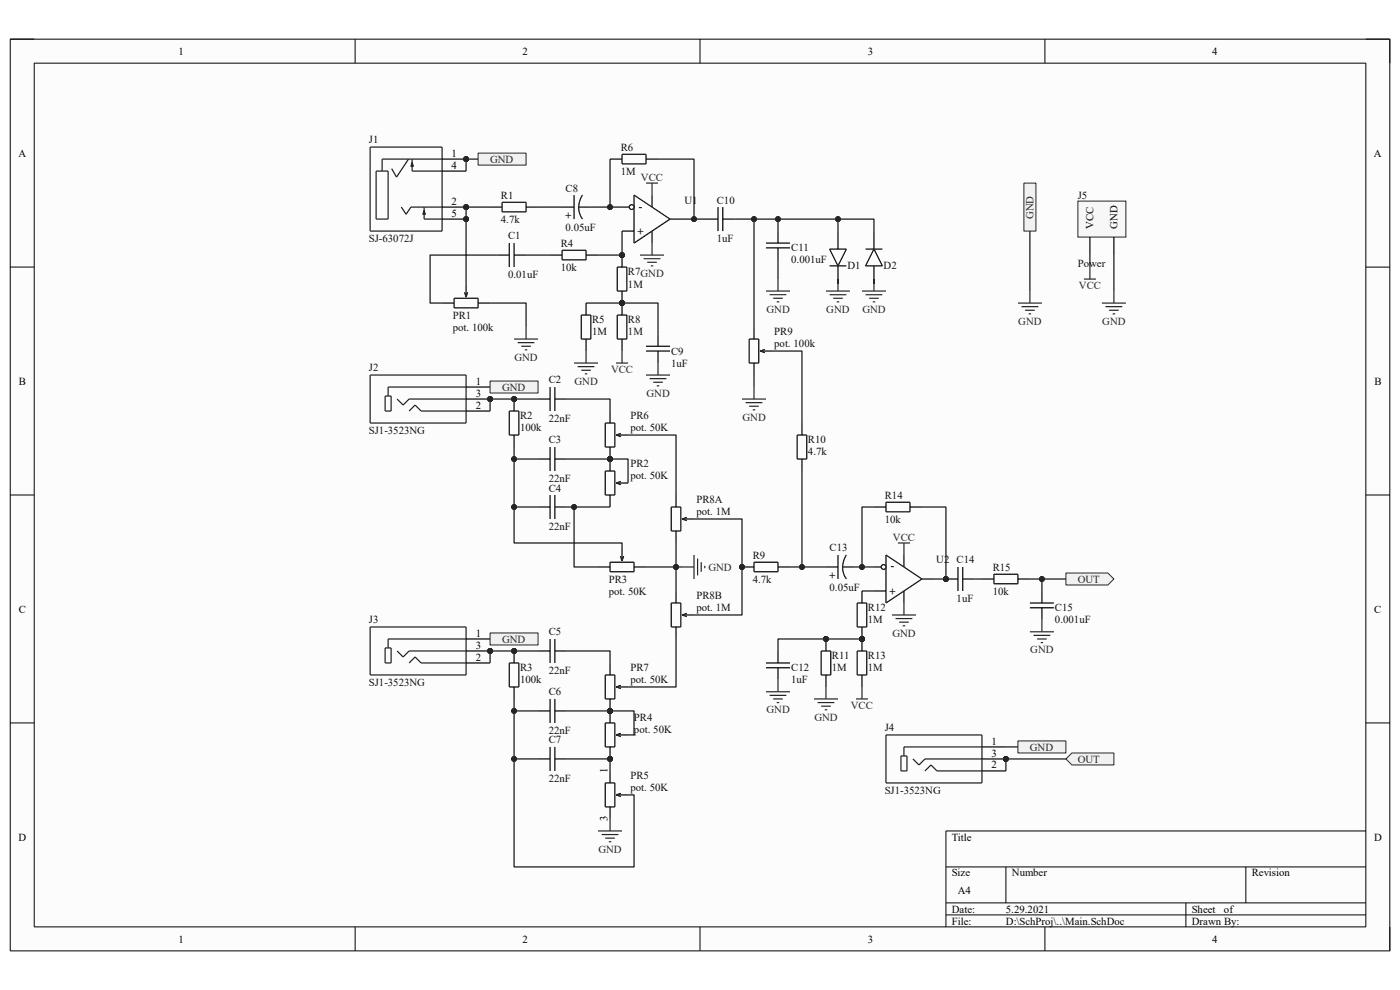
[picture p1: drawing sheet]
<svg xmlns="http://www.w3.org/2000/svg" width="297mm" height="210mm" viewBox="0 0 297 210" stroke-linecap="round" stroke-linejoin="round" font-family="sans-serif">
<path d="M2.2 8.3h292.7v193.4h-292.7z" fill-rule="evenodd" fill="#fcfcfc"/>
<path d="M2.2 8.3h292.7v193.4h-292.7z" fill="none" stroke="#000" stroke-width=".21"/>
<path d="M7.3 13.4h282.5v183.2h-282.5z" fill-rule="evenodd" fill="#fcfcfc"/>
<g fill="none" stroke="#000" stroke-width=".21">
<path d="M2.2 8.3h5.1M7.3 13.4h282.5v183.2h-282.5zM75.3 8.3v5.1M148.5 8.3v5.1M221.7 8.3v5.1M289.8 8.3h5.1v5.1M2.2 56.7h5.1M289.8 56.7h5.1M2.2 105h5.1M289.8 105h5.1M2.2 153.4h5.1M289.8 153.4h5.1"/>
<path d="M289.8 176.3h-89.1v20.3M75.3 196.6v5.1M148.5 196.6v5.1M200.7 183.9h89.1M200.7 191.5h89.1M200.7 194.1h89.1M213.4 183.9v7.6M221.7 196.6v5.1M251.6 191.5v5.1M264.3 183.9v7.6M294.9 196.6v5.1"/>
</g>
<circle cx="104" cy="84.7" r=".51" fill="#0e0e0e"/>
<circle cx="104" cy="84.7" r=".51" fill="none" stroke="#0e0e0e" stroke-width=".21"/>
<path d="M78.5 79.6h20.4v10.1h-20.4zM81.7 84h1.3v3.2h-1.3zM84.2 84.6l1.3 1.3 1.3-1.2h12.1M86.8 87.2l1.3-1.3 1.2 1.3h9.6M98.9 82.1h-16.6v1.9" fill="none" stroke="#1c1c1c" stroke-width=".25"/>
<path d="M98.9 82.1h5.1M98.9 84.7h5.1" fill="none" stroke="#000" stroke-width=".25"/>
<circle cx="104" cy="84.7" r=".51" fill="#0e0e0e"/>
<circle cx="104" cy="84.7" r=".51" fill="none" stroke="#0e0e0e" stroke-width=".21"/>
<path d="M98.9 87.2h5.1" fill="none" stroke="#000" stroke-width=".25"/>
<circle cx="213.4" cy="161" r=".51" fill="#0e0e0e"/>
<circle cx="213.4" cy="161" r=".51" fill="none" stroke="#0e0e0e" stroke-width=".21"/>
<path d="M188 155.9h20.3v10.2h-20.3zM208.3 158.5h-16.5v1.9M191.1 160.4h1.3v3.1h-1.3zM193.7 161l1.3 1.3 1.2-1.3h12.1M196.2 163.5l1.3-1.2 1.3 1.2h9.5" fill="none" stroke="#1c1c1c" stroke-width=".25"/>
<path d="M208.3 158.5h5.1M208.3 161h5.1" fill="none" stroke="#000" stroke-width=".25"/>
<circle cx="213.4" cy="161" r=".51" fill="#0e0e0e"/>
<circle cx="213.4" cy="161" r=".51" fill="none" stroke="#0e0e0e" stroke-width=".21"/>
<path d="M208.3 163.5h5.1" fill="none" stroke="#000" stroke-width=".25"/>
<circle cx="98.9" cy="33.8" r=".51" fill="#0e0e0e"/>
<circle cx="98.9" cy="33.8" r=".51" fill="none" stroke="#0e0e0e" stroke-width=".21"/>
<circle cx="98.9" cy="43.9" r=".51" fill="#0e0e0e"/>
<circle cx="98.9" cy="43.9" r=".51" fill="none" stroke="#0e0e0e" stroke-width=".21"/>
<circle cx="98.9" cy="46.5" r=".51" fill="#0e0e0e"/>
<circle cx="98.9" cy="46.5" r=".51" fill="none" stroke="#0e0e0e" stroke-width=".21"/>
<path d="M78.5 31.2v17.8M78.5 31.2h15.3v17.8h-15.3M79.8 36.3h2.5v10.2h-2.5zM81.1 33.8v2.5M81.1 33.8h12.7M86.7 33.8l-2.6 3.8-1-1.8M87.4 33.8v2.5h6.4M85.1 43.9l1.1 1.6 1-1.6h6.6M90 43.9v2.6h3.8" fill="none" stroke="#1c1c1c" stroke-width=".25"/>
<path d="M90 44.7l.2 .8h-.5z" fill="#1c1c1c"/>
<path d="M90 44.7l.2 .8h-.5z" fill="none" stroke="#1c1c1c" stroke-width=".25"/>
<path d="M87.4 34.5l.3 .8h-.5z" fill="#1c1c1c"/>
<path d="M87.4 34.5l.3 .8h-.5z" fill="none" stroke="#1c1c1c" stroke-width=".25"/>
<path d="M93.8 33.8h5.1" fill="none" stroke="#000" stroke-width=".25"/>
<circle cx="98.9" cy="33.8" r=".51" fill="#0e0e0e"/>
<circle cx="98.9" cy="33.8" r=".51" fill="none" stroke="#0e0e0e" stroke-width=".21"/>
<path d="M93.8 36.3h5.1M93.8 43.9h5.1" fill="none" stroke="#000" stroke-width=".25"/>
<circle cx="98.9" cy="43.9" r=".51" fill="#0e0e0e"/>
<circle cx="98.9" cy="43.9" r=".51" fill="none" stroke="#0e0e0e" stroke-width=".21"/>
<path d="M93.8 46.5h5.1" fill="none" stroke="#000" stroke-width=".25"/>
<circle cx="98.9" cy="46.5" r=".51" fill="#0e0e0e"/>
<circle cx="98.9" cy="46.5" r=".51" fill="none" stroke="#0e0e0e" stroke-width=".21"/>
<circle cx="104" cy="138.1" r=".51" fill="#0e0e0e"/>
<circle cx="104" cy="138.1" r=".51" fill="none" stroke="#0e0e0e" stroke-width=".21"/>
<path d="M78.5 133h20.4v10.2h-20.4zM81.7 137.5h1.3v3.1h-1.3zM84.2 138.1l1.3 1.3 1.3-1.3h12.1M98.9 135.6h-16.6v1.9M86.8 140.6l1.3-1.2 1.2 1.2h9.6" fill="none" stroke="#1c1c1c" stroke-width=".25"/>
<path d="M98.9 135.6h5.1M98.9 138.1h5.1" fill="none" stroke="#000" stroke-width=".25"/>
<circle cx="104" cy="138.1" r=".51" fill="#0e0e0e"/>
<circle cx="104" cy="138.1" r=".51" fill="none" stroke="#0e0e0e" stroke-width=".21"/>
<path d="M104 43.9h2.5M106.5 42.9h5.1v2h-5.1zM111.6 43.9h2.6M119.2 43.9h2.6M121.8 41.4v5.1M122.8 43.9h2.5M123.6 41.4l-.2 .2a4.5 4.5 0 0 0 .2 4.9M132 43.9h2.5M132 49h2.5M134.5 41.4l7.6 5.1-7.6 5.1zM142.1 46.5h2.6M98.9 140.6h5.1" fill="none" stroke="#000" stroke-width=".25"/>
<circle cx="134" cy="43.9" r=".51" fill="#fefefe"/>
<g fill="none" stroke="#000" stroke-width=".25">
<path d="M129.4 33.8h2.6M132 32.7h5.1v2.1h-5.1zM137.1 33.8h2.5M138.3 41.4v2.5M138.3 49v2.6M149.8 46.5h2.5M152.3 43.9v5.1M153.3 46.5h2.6M153.3 43.9v5.1M162.5 52.6h5.1M162.5 51.6h5.1M165.1 49v2.6"/>
<path d="M165.1 52.6v2.5M176 52.8h3.6l-1.8 3.6zM176 56.4h3.6M177.8 49v3.8M177.8 56.4v3.8M183.6 52.8h3.6M185.4 52.8l1.8 3.6h-3.6zM185.4 49v3.8M185.4 56.4v3.8M158.9 71.9h2.1v5.1h-2.1zM160 69.4v2.5M160 77v2.6"/>
<path d="M161.2 74.5h2.6M161.2 74.5l1.1 .3M162.3 74.1l-1.1 .4"/>
<circle cx="134" cy="43.9" r=".51"/>
</g>
<circle cx="132" cy="64.3" r=".51" fill="#0e0e0e"/>
<circle cx="132" cy="64.3" r=".51" fill="none" stroke="#0e0e0e" stroke-width=".21"/>
<circle cx="132" cy="54.1" r=".51" fill="#0e0e0e"/>
<circle cx="132" cy="54.1" r=".51" fill="none" stroke="#0e0e0e" stroke-width=".21"/>
<path d="M132 61.7v2.6" fill="none" stroke="#000" stroke-width=".25"/>
<circle cx="132" cy="64.3" r=".51" fill="#0e0e0e"/>
<circle cx="132" cy="64.3" r=".51" fill="none" stroke="#0e0e0e" stroke-width=".21"/>
<path d="M132 54.1v2.6" fill="none" stroke="#000" stroke-width=".25"/>
<circle cx="132" cy="54.1" r=".51" fill="#0e0e0e"/>
<circle cx="132" cy="54.1" r=".51" fill="none" stroke="#0e0e0e" stroke-width=".21"/>
<g fill="none" stroke="#000" stroke-width=".25">
<path d="M105.5 54.1h2.5M108 51.6v5.1M109.1 54.1h2.5M109.1 51.6v5.1M116.7 54.1h2.5M119.2 53.1h5.1v2h-5.1zM124.3 54.1h2.6M130.9 56.7h2.1v5h-2.1zM93.8 64.3h2.5M96.3 63.3h5.1v2h-5.1zM98.5 62l.4 1M98.9 60.5v2.5"/>
<path d="M99.2 62l-.3 1M101.4 64.3h2.6"/>
</g>
<circle cx="132" cy="64.3" r=".51" fill="#0e0e0e"/>
<circle cx="132" cy="64.3" r=".51" fill="none" stroke="#0e0e0e" stroke-width=".21"/>
<path d="M132 64.3v2.5M132 71.9v2.6" fill="none" stroke="#000" stroke-width=".25"/>
<circle cx="132" cy="64.3" r=".51" fill="#0e0e0e"/>
<circle cx="132" cy="64.3" r=".51" fill="none" stroke="#0e0e0e" stroke-width=".21"/>
<path d="M123.3 66.8h2v5.1h-2zM124.3 64.3v2.5M124.3 71.9v2.6M130.9 66.8h2.1v5.1h-2.1zM137.1 74.5h5M137.1 73.5h5M139.6 70.9v2.6M139.6 74.5v2.5M114.2 84.7h2.5M116.7 82.1v5.1M117.7 84.7h2.6M117.7 82.1v5.1" fill="none" stroke="#000" stroke-width=".25"/>
<circle cx="109.1" cy="84.7" r=".51" fill="#0e0e0e"/>
<circle cx="109.1" cy="84.7" r=".51" fill="none" stroke="#0e0e0e" stroke-width=".21"/>
<path d="M109.1 84.7v2.5M109.1 92.3v2.5" fill="none" stroke="#000" stroke-width=".25"/>
<circle cx="109.1" cy="84.7" r=".51" fill="#0e0e0e"/>
<circle cx="109.1" cy="84.7" r=".51" fill="none" stroke="#0e0e0e" stroke-width=".21"/>
<path d="M108 87.2h2.1v5.1h-2.1zM114.2 97.4h2.5M116.7 94.8v5.1M117.7 97.4h2.6M117.7 94.8v5.1" fill="none" stroke="#000" stroke-width=".25"/>
<circle cx="129.4" cy="97.4" r=".51" fill="#0e0e0e"/>
<circle cx="129.4" cy="97.4" r=".51" fill="none" stroke="#0e0e0e" stroke-width=".21"/>
<path d="M129.4 87.2v2.5M129.4 94.8v2.6" fill="none" stroke="#000" stroke-width=".25"/>
<circle cx="129.4" cy="97.4" r=".51" fill="#0e0e0e"/>
<circle cx="129.4" cy="97.4" r=".51" fill="none" stroke="#0e0e0e" stroke-width=".21"/>
<path d="M128.4 89.7h2v5.1h-2zM130.7 92.3h2.5M130.7 92.3l1 .3M131.7 91.9l-1 .4" fill="none" stroke="#000" stroke-width=".25"/>
<circle cx="129.4" cy="97.4" r=".51" fill="#0e0e0e"/>
<circle cx="129.4" cy="97.4" r=".51" fill="none" stroke="#0e0e0e" stroke-width=".21"/>
<path d="M129.4 97.4v2.5" fill="none" stroke="#000" stroke-width=".25"/>
<circle cx="129.4" cy="97.4" r=".51" fill="#0e0e0e"/>
<circle cx="129.4" cy="97.4" r=".51" fill="none" stroke="#0e0e0e" stroke-width=".21"/>
<g fill="none" stroke="#000" stroke-width=".25">
<path d="M128.4 99.9h2v5.1h-2zM114.2 107.6h2.5M116.7 105v5.1M117.7 107.6h2.6M117.7 105v5.1M129.4 105v2.6M129.4 119.3h5.1v2h-5.1zM130.7 102.5h2.5M130.7 102.5l1 .3M131.6 118l.4 1M131.7 102.1l-1 .4M132 116.5v2.5"/>
<path d="M132.3 118l-.3 1M142.4 107.6h2v5h-2zM143.4 105v2.6M143.4 112.6v2.6M144.7 110.1h2.5M144.7 110.1l1 .3M145.7 109.8l-1 .3M126.9 120.3h2.5M134.5 120.3h2.6M142.4 127.9h2v5.1h-2zM143.4 125.4v2.5M143.4 133v2.6"/>
<path d="M144.7 130.5h2.5M144.7 130.5l1 .3M145.7 130.1l-1 .4"/>
</g>
<circle cx="157.4" cy="120.3" r=".51" fill="#0e0e0e"/>
<circle cx="157.4" cy="120.3" r=".51" fill="none" stroke="#0e0e0e" stroke-width=".21"/>
<path d="M157.4 120.3h2.6" fill="none" stroke="#000" stroke-width=".25"/>
<circle cx="157.4" cy="120.3" r=".51" fill="#0e0e0e"/>
<circle cx="157.4" cy="120.3" r=".51" fill="none" stroke="#0e0e0e" stroke-width=".21"/>
<g fill="none" stroke="#000" stroke-width=".25">
<path d="M169.1 92.3h2.1v5.1h-2.1zM170.1 89.7v2.6M170.1 97.4v2.5M160 119.3h5.1v2h-5.1zM177.8 117.7v5.1M179.6 117.7l-.2 .3a4.5 4.5 0 0 0 .2 4.8M188 117.7l7.6 5.1-7.6 5.1zM165.1 120.3h2.5M175.2 120.3h2.6M178.8 120.3h2.5M185.4 120.3h2.6M185.4 125.4h2.6"/>
<path d="M195.6 122.8h2.5"/>
</g>
<circle cx="187.5" cy="120.3" r=".51" fill="#fefefe"/>
<g fill="none" stroke="#000" stroke-width=".25">
<path d="M185.4 107.6h2.6M188 106.5h5.1v2.1h-5.1zM191.8 117.7v2.6M193.1 107.6h2.5M191.8 125.4v2.5"/>
<circle cx="187.5" cy="120.3" r=".51"/>
</g>
<circle cx="200.7" cy="122.8" r=".51" fill="#0e0e0e"/>
<circle cx="200.7" cy="122.8" r=".51" fill="none" stroke="#0e0e0e" stroke-width=".21"/>
<path d="M200.7 122.8h2.5" fill="none" stroke="#000" stroke-width=".25"/>
<circle cx="200.7" cy="122.8" r=".51" fill="#0e0e0e"/>
<circle cx="200.7" cy="122.8" r=".51" fill="none" stroke="#0e0e0e" stroke-width=".21"/>
<path d="M203.2 120.3v5.1M204.2 122.8h2.6M204.2 120.3v5.1M208.3 122.8h2.6M210.9 121.8h5.1v2h-5.1zM216 122.8h2.5M218.5 128.9h5.1M218.5 127.9h5.1M221 125.4v2.5M221 128.9v2.6" fill="none" stroke="#000" stroke-width=".25"/>
<circle cx="182.9" cy="135.6" r=".51" fill="#0e0e0e"/>
<circle cx="182.9" cy="135.6" r=".51" fill="none" stroke="#0e0e0e" stroke-width=".21"/>
<path d="M182.9 133v2.6" fill="none" stroke="#000" stroke-width=".25"/>
<circle cx="182.9" cy="135.6" r=".51" fill="#0e0e0e"/>
<circle cx="182.9" cy="135.6" r=".51" fill="none" stroke="#0e0e0e" stroke-width=".21"/>
<path d="M181.9 127.9h2v5.1h-2zM182.9 125.4v2.5" fill="none" stroke="#000" stroke-width=".25"/>
<circle cx="182.9" cy="135.6" r=".51" fill="#0e0e0e"/>
<circle cx="182.9" cy="135.6" r=".51" fill="none" stroke="#0e0e0e" stroke-width=".21"/>
<path d="M182.9 135.6v2.5M182.9 143.2v2.5" fill="none" stroke="#000" stroke-width=".25"/>
<circle cx="182.9" cy="135.6" r=".51" fill="#0e0e0e"/>
<circle cx="182.9" cy="135.6" r=".51" fill="none" stroke="#0e0e0e" stroke-width=".21"/>
<path d="M181.9 138.1h2v5.1h-2z" fill="none" stroke="#000" stroke-width=".25"/>
<circle cx="175.2" cy="135.6" r=".51" fill="#0e0e0e"/>
<circle cx="175.2" cy="135.6" r=".51" fill="none" stroke="#0e0e0e" stroke-width=".21"/>
<path d="M175.2 135.6v2.5M175.2 143.2v2.5" fill="none" stroke="#000" stroke-width=".25"/>
<circle cx="175.2" cy="135.6" r=".51" fill="#0e0e0e"/>
<circle cx="175.2" cy="135.6" r=".51" fill="none" stroke="#0e0e0e" stroke-width=".21"/>
<path d="M114.2 138.1h2.5M116.7 135.6v5M117.7 138.1h2.6M117.7 135.6v5M165.1 138.1v2.5M174.2 138.1h2.1v5.1h-2.1zM162.5 141.7h5.1M162.5 140.6h5.1M165.1 141.7v2.5" fill="none" stroke="#000" stroke-width=".25"/>
<circle cx="109.1" cy="138.1" r=".51" fill="#0e0e0e"/>
<circle cx="109.1" cy="138.1" r=".51" fill="none" stroke="#0e0e0e" stroke-width=".21"/>
<path d="M109.1 138.1v2.5M109.1 145.7v2.6" fill="none" stroke="#000" stroke-width=".25"/>
<circle cx="109.1" cy="138.1" r=".51" fill="#0e0e0e"/>
<circle cx="109.1" cy="138.1" r=".51" fill="none" stroke="#0e0e0e" stroke-width=".21"/>
<path d="M108 140.6h2.1v5.1h-2.1zM114.2 150.8h2.5M116.7 148.3v5.1M117.7 150.8h2.6M117.7 148.3v5.1" fill="none" stroke="#000" stroke-width=".25"/>
<circle cx="129.4" cy="150.8" r=".51" fill="#0e0e0e"/>
<circle cx="129.4" cy="150.8" r=".51" fill="none" stroke="#0e0e0e" stroke-width=".21"/>
<path d="M129.4 140.6v2.6M129.4 148.3v2.5" fill="none" stroke="#000" stroke-width=".25"/>
<circle cx="129.4" cy="150.8" r=".51" fill="#0e0e0e"/>
<circle cx="129.4" cy="150.8" r=".51" fill="none" stroke="#0e0e0e" stroke-width=".21"/>
<path d="M128.4 143.2h2v5.1h-2zM130.7 145.7h2.5M130.7 145.7l1 .4M131.7 145.4l-1 .3" fill="none" stroke="#000" stroke-width=".25"/>
<circle cx="129.4" cy="150.8" r=".51" fill="#0e0e0e"/>
<circle cx="129.4" cy="150.8" r=".51" fill="none" stroke="#0e0e0e" stroke-width=".21"/>
<circle cx="129.4" cy="161" r=".51" fill="#0e0e0e"/>
<circle cx="129.4" cy="161" r=".51" fill="none" stroke="#0e0e0e" stroke-width=".21"/>
<path d="M129.4 150.8v2.6" fill="none" stroke="#000" stroke-width=".25"/>
<circle cx="129.4" cy="150.8" r=".51" fill="#0e0e0e"/>
<circle cx="129.4" cy="150.8" r=".51" fill="none" stroke="#0e0e0e" stroke-width=".21"/>
<path d="M129.4 158.5v2.5" fill="none" stroke="#000" stroke-width=".25"/>
<circle cx="129.4" cy="161" r=".51" fill="#0e0e0e"/>
<circle cx="129.4" cy="161" r=".51" fill="none" stroke="#0e0e0e" stroke-width=".21"/>
<g fill="none" stroke="#000" stroke-width=".25">
<path d="M116.7 158.5v5M117.7 158.5v5M128.4 153.4h2v5.1h-2zM130.7 155.9h2.5M130.7 155.9l1 .3M131.7 155.6l-1 .3M114.2 161h2.5M117.7 161h2.6M128.4 166.1h2v5.1h-2zM129.4 163.5v2.6M129.4 171.2v2.5M130.7 168.6h2.5"/>
<path d="M130.7 168.6l1 .4M131.7 168.3l-1 .3"/>
</g>
<path d="M226.1 121.6h8.9l1.3 1.2-1.3 1.3h-8.9z" fill-rule="evenodd" fill="#f0f0f0"/>
<path d="M226.1 121.6h8.9l1.3 1.2-1.3 1.3h-8.9z" fill="none" stroke="#262626" stroke-width=".21"/>
<path d="M227.4 159.7h8.9v2.6h-8.9l-1.3-1.3z" fill-rule="evenodd" fill="#f0f0f0"/>
<path d="M227.4 159.7h8.9v2.6h-8.9l-1.3-1.3z" fill="none" stroke="#262626" stroke-width=".21"/>
<path d="M216 157.2h10.1v2.5h-10.1z" fill-rule="evenodd" fill="#f0f0f0"/>
<path d="M216 157.2h10.1v2.5h-10.1z" fill="none" stroke="#262626" stroke-width=".21"/>
<path d="M104 134.3h10.2v2.5h-10.2z" fill-rule="evenodd" fill="#f0f0f0"/>
<path d="M104 134.3h10.2v2.5h-10.2z" fill="none" stroke="#262626" stroke-width=".21"/>
<path d="M104 80.8h10.2v2.6h-10.2z" fill-rule="evenodd" fill="#f0f0f0"/>
<path d="M104 80.8h10.2v2.6h-10.2z" fill="none" stroke="#262626" stroke-width=".21"/>
<path d="M101.4 32.5h10.2v2.5h-10.2z" fill-rule="evenodd" fill="#f0f0f0"/>
<path d="M101.4 32.5h10.2v2.5h-10.2z" fill="none" stroke="#262626" stroke-width=".21"/>
<path d="M217.2 38.8h2.6v10.2h-2.6z" fill-rule="evenodd" fill="#f0f0f0"/>
<path d="M217.2 38.8h2.6v10.2h-2.6z" fill="none" stroke="#262626" stroke-width=".21"/>
<g fill="none" stroke="#262626" stroke-width=".25">
<path d="M137.1 38.8h2.5M138.3 38.8v2.6M135.8 54.1h5.1M136.5 54.9h3.6M137.3 55.6h2M138.1 56.4h.5M138.3 51.6v2.5M165.1 59.2v2.5M177.8 59.2v2.5M185.4 59.2v2.5M109.1 71.9h5.1M109.8 72.7h3.6"/>
<path d="M110.6 73.5h2M111.4 74.2h.5M111.6 69.4v2.5M121.8 77h5.1M122.5 77.8h3.6M123.3 78.5h2M124.1 79.3h.5M124.3 74.5v2.5M130.7 77h2.5M132 74.5v2.5M137.1 79.6h5M139.6 77v2.6"/>
<path d="M162.5 61.7h5.1M163.3 62.5h3.5M164 63.3h2.1M164.8 64h.5M175.2 61.7h5.1M176 62.5h3.6M176.8 63.3h2M177.5 64h.5M182.9 61.7h5.1M183.6 62.5h3.6M184.4 63.3h2M185.2 64h.5"/>
<path d="M216 64.3h5M216.7 65.1h3.6M217.5 65.8h2M218.2 66.6h.5M218.5 61.7v2.6M137.8 80.3h3.6M138.6 81.1h2M139.3 81.9h.6M157.4 84.7h5.1M158.2 85.4h3.5M158.9 86.2h2.1M159.7 86.9h.5"/>
<path d="M160 82.1v2.6M190.5 115.2h2.6M191.8 115.2v2.5M189.2 130.5h5.1M190 131.2h3.6M190.8 132h2M191.5 132.8h.5M191.8 127.9v2.6M218.5 134h5.1M219.3 134.8h3.5M220 135.6h2.1M220.8 136.3h.5"/>
<path d="M221 131.5v2.5M162.5 146.7h5.1M163.3 147.5h3.5M164 148.3h2.1M164.8 149h.5M165.1 144.2v2.5M172.7 148.3h5.1M173.5 149h3.5M174.2 149.8h2.1M175 150.6h.5M175.2 145.7v2.6M181.6 148.3h2.5"/>
<path d="M182.9 145.7v2.6M126.9 176.3h5.1M127.6 177h3.6M128.4 177.8h2M129.2 178.6h.5M129.4 173.7v2.6"/>
</g>
<path d="M228.7 42.7h10.2v7.6h-10.2z" fill-rule="evenodd" fill="#f5f5f5"/>
<path d="M228.7 42.7h10.2v7.6h-10.2z" fill="none" stroke="#262626" stroke-width=".21"/>
<path d="M231.2 50.3v3.8M236.3 50.3v3.8" fill="none" stroke="#000" stroke-width=".25"/>
<path d="M230 59.2h2.5M231.2 56.7v2.5M233.8 64.3h5.1M234.5 65.1h3.6M235.3 65.8h2M236.1 66.6h.5M236.3 61.7v2.6M147.2 117.7v5.1M148 118.5v3.6M148.8 119.3v2M144.7 120.3h2.5M149.5 120v.5" fill="none" stroke="#262626" stroke-width=".25"/>
<path d="M120.3 161h9.1v2.5" fill="none" stroke="#0e0e0e" stroke-width=".25"/>
<circle cx="129.4" cy="161" r=".51" fill="#0e0e0e"/>
<circle cx="129.4" cy="161" r=".51" fill="none" stroke="#0e0e0e" stroke-width=".21"/>
<path d="M104 43.9h-5.1v16.6M105.5 54.1h-14.3v10.2h2.6" fill="none" stroke="#0e0e0e" stroke-width=".25"/>
<circle cx="98.9" cy="43.9" r=".51" fill="#0e0e0e"/>
<circle cx="98.9" cy="43.9" r=".51" fill="none" stroke="#0e0e0e" stroke-width=".21"/>
<circle cx="98.9" cy="46.5" r=".51" fill="#0e0e0e"/>
<circle cx="98.9" cy="46.5" r=".51" fill="none" stroke="#0e0e0e" stroke-width=".21"/>
<path d="M101.4 33.8h-2.5v2.5" fill="none" stroke="#0e0e0e" stroke-width=".25"/>
<circle cx="98.9" cy="33.8" r=".51" fill="#0e0e0e"/>
<circle cx="98.9" cy="33.8" r=".51" fill="none" stroke="#0e0e0e" stroke-width=".21"/>
<path d="M114.2 138.1h-10.2v2.5" fill="none" stroke="#0e0e0e" stroke-width=".25"/>
<circle cx="104" cy="138.1" r=".51" fill="#0e0e0e"/>
<circle cx="104" cy="138.1" r=".51" fill="none" stroke="#0e0e0e" stroke-width=".21"/>
<circle cx="109.1" cy="138.1" r=".51" fill="#0e0e0e"/>
<circle cx="109.1" cy="138.1" r=".51" fill="none" stroke="#0e0e0e" stroke-width=".21"/>
<path d="M114.2 84.7h-10.2v2.5" fill="none" stroke="#0e0e0e" stroke-width=".25"/>
<circle cx="104" cy="84.7" r=".51" fill="#0e0e0e"/>
<circle cx="104" cy="84.7" r=".51" fill="none" stroke="#0e0e0e" stroke-width=".21"/>
<circle cx="109.1" cy="84.7" r=".51" fill="#0e0e0e"/>
<circle cx="109.1" cy="84.7" r=".51" fill="none" stroke="#0e0e0e" stroke-width=".21"/>
<path d="M104 64.3h7.6v5.1M109.1 161v22.9h25.4v-15.3h-1.3" fill="none" stroke="#0e0e0e" stroke-width=".25"/>
<circle cx="109.1" cy="161" r=".51" fill="#0e0e0e"/>
<circle cx="109.1" cy="161" r=".51" fill="none" stroke="#0e0e0e" stroke-width=".21"/>
<path d="M109.1 148.3v12.7h5.1" fill="none" stroke="#0e0e0e" stroke-width=".25"/>
<circle cx="109.1" cy="150.8" r=".51" fill="#0e0e0e"/>
<circle cx="109.1" cy="150.8" r=".51" fill="none" stroke="#0e0e0e" stroke-width=".21"/>
<circle cx="109.1" cy="161" r=".51" fill="#0e0e0e"/>
<circle cx="109.1" cy="161" r=".51" fill="none" stroke="#0e0e0e" stroke-width=".21"/>
<path d="M109.1 150.8h5.1" fill="none" stroke="#0e0e0e" stroke-width=".25"/>
<circle cx="109.1" cy="150.8" r=".51" fill="#0e0e0e"/>
<circle cx="109.1" cy="150.8" r=".51" fill="none" stroke="#0e0e0e" stroke-width=".21"/>
<path d="M109.1 107.6v7.6h22.9v1.3" fill="none" stroke="#0e0e0e" stroke-width=".25"/>
<circle cx="109.1" cy="107.6" r=".51" fill="#0e0e0e"/>
<circle cx="109.1" cy="107.6" r=".51" fill="none" stroke="#0e0e0e" stroke-width=".21"/>
<path d="M109.1 94.8v12.8h5.1" fill="none" stroke="#0e0e0e" stroke-width=".25"/>
<circle cx="109.1" cy="97.4" r=".51" fill="#0e0e0e"/>
<circle cx="109.1" cy="97.4" r=".51" fill="none" stroke="#0e0e0e" stroke-width=".21"/>
<circle cx="109.1" cy="107.6" r=".51" fill="#0e0e0e"/>
<circle cx="109.1" cy="107.6" r=".51" fill="none" stroke="#0e0e0e" stroke-width=".21"/>
<path d="M109.1 97.4h5.1" fill="none" stroke="#0e0e0e" stroke-width=".25"/>
<circle cx="109.1" cy="97.4" r=".51" fill="#0e0e0e"/>
<circle cx="109.1" cy="97.4" r=".51" fill="none" stroke="#0e0e0e" stroke-width=".21"/>
<path d="M111.6 54.1h5.1M114.2 43.9h5M120.3 150.8h9.1" fill="none" stroke="#0e0e0e" stroke-width=".25"/>
<circle cx="129.4" cy="150.8" r=".51" fill="#0e0e0e"/>
<circle cx="129.4" cy="150.8" r=".51" fill="none" stroke="#0e0e0e" stroke-width=".21"/>
<path d="M120.3 107.6h9.1M120.3 138.1h9.1v2.5" fill="none" stroke="#0e0e0e" stroke-width=".25"/>
<circle cx="121.8" cy="107.6" r=".51" fill="#0e0e0e"/>
<circle cx="121.8" cy="107.6" r=".51" fill="none" stroke="#0e0e0e" stroke-width=".21"/>
<path d="M120.3 97.4h9.1" fill="none" stroke="#0e0e0e" stroke-width=".25"/>
<circle cx="129.4" cy="97.4" r=".51" fill="#0e0e0e"/>
<circle cx="129.4" cy="97.4" r=".51" fill="none" stroke="#0e0e0e" stroke-width=".21"/>
<path d="M120.3 84.7h9.1v2.5M121.8 107.6v12.7h5.1" fill="none" stroke="#0e0e0e" stroke-width=".25"/>
<circle cx="121.8" cy="107.6" r=".51" fill="#0e0e0e"/>
<circle cx="121.8" cy="107.6" r=".51" fill="none" stroke="#0e0e0e" stroke-width=".21"/>
<path d="M124.3 64.3h7.7" fill="none" stroke="#0e0e0e" stroke-width=".25"/>
<circle cx="132" cy="64.3" r=".51" fill="#0e0e0e"/>
<circle cx="132" cy="64.3" r=".51" fill="none" stroke="#0e0e0e" stroke-width=".21"/>
<path d="M125.3 43.9h6.7" fill="none" stroke="#0e0e0e" stroke-width=".25"/>
<circle cx="129.4" cy="43.9" r=".51" fill="#0e0e0e"/>
<circle cx="129.4" cy="43.9" r=".51" fill="none" stroke="#0e0e0e" stroke-width=".21"/>
<path d="M132 49v5.1h-5.1" fill="none" stroke="#0e0e0e" stroke-width=".25"/>
<circle cx="132" cy="54.1" r=".51" fill="#0e0e0e"/>
<circle cx="132" cy="54.1" r=".51" fill="none" stroke="#0e0e0e" stroke-width=".21"/>
<path d="M129.4 150.8h5.1v5.1h-1.3" fill="none" stroke="#0e0e0e" stroke-width=".25"/>
<circle cx="129.4" cy="150.8" r=".51" fill="#0e0e0e"/>
<circle cx="129.4" cy="150.8" r=".51" fill="none" stroke="#0e0e0e" stroke-width=".21"/>
<path d="M129.4 97.4h3.8v5.1" fill="none" stroke="#0e0e0e" stroke-width=".25"/>
<circle cx="129.4" cy="97.4" r=".51" fill="#0e0e0e"/>
<circle cx="129.4" cy="97.4" r=".51" fill="none" stroke="#0e0e0e" stroke-width=".21"/>
<path d="M132 64.3h7.6v6.6" fill="none" stroke="#0e0e0e" stroke-width=".25"/>
<circle cx="132" cy="64.3" r=".51" fill="#0e0e0e"/>
<circle cx="132" cy="64.3" r=".51" fill="none" stroke="#0e0e0e" stroke-width=".21"/>
<path d="M133.2 92.3h10.2v12.7M137.1 120.3h6.3M143.4 135.6v10.1h-10.2" fill="none" stroke="#0e0e0e" stroke-width=".25"/>
<circle cx="143.4" cy="120.3" r=".51" fill="#0e0e0e"/>
<circle cx="143.4" cy="120.3" r=".51" fill="none" stroke="#0e0e0e" stroke-width=".21"/>
<path d="M139.6 33.8h7.6v12.7" fill="none" stroke="#0e0e0e" stroke-width=".25"/>
<circle cx="147.2" cy="46.5" r=".51" fill="#0e0e0e"/>
<circle cx="147.2" cy="46.5" r=".51" fill="none" stroke="#0e0e0e" stroke-width=".21"/>
<path d="M143.4 120.3h1.3" fill="none" stroke="#0e0e0e" stroke-width=".25"/>
<circle cx="143.4" cy="120.3" r=".51" fill="#0e0e0e"/>
<circle cx="143.4" cy="120.3" r=".51" fill="none" stroke="#0e0e0e" stroke-width=".21"/>
<path d="M144.7 46.5h5.1" fill="none" stroke="#0e0e0e" stroke-width=".25"/>
<circle cx="147.2" cy="46.5" r=".51" fill="#0e0e0e"/>
<circle cx="147.2" cy="46.5" r=".51" fill="none" stroke="#0e0e0e" stroke-width=".21"/>
<path d="M147.2 110.1h10.2v20.4h-10.2" fill="none" stroke="#0e0e0e" stroke-width=".25"/>
<circle cx="157.4" cy="120.3" r=".51" fill="#0e0e0e"/>
<circle cx="157.4" cy="120.3" r=".51" fill="none" stroke="#0e0e0e" stroke-width=".21"/>
<path d="M155.9 46.5h4.1v22.9" fill="none" stroke="#0e0e0e" stroke-width=".25"/>
<circle cx="160" cy="46.5" r=".51" fill="#0e0e0e"/>
<circle cx="160" cy="46.5" r=".51" fill="none" stroke="#0e0e0e" stroke-width=".21"/>
<path d="M160 46.5h25.4v2.5" fill="none" stroke="#0e0e0e" stroke-width=".25"/>
<circle cx="160" cy="46.5" r=".51" fill="#0e0e0e"/>
<circle cx="160" cy="46.5" r=".51" fill="none" stroke="#0e0e0e" stroke-width=".21"/>
<circle cx="165" cy="46.5" r=".51" fill="#0e0e0e"/>
<circle cx="165" cy="46.5" r=".51" fill="none" stroke="#0e0e0e" stroke-width=".21"/>
<circle cx="177.8" cy="46.5" r=".51" fill="#0e0e0e"/>
<circle cx="177.8" cy="46.5" r=".51" fill="none" stroke="#0e0e0e" stroke-width=".21"/>
<path d="M163.8 74.5h6.3v15.2M182.9 135.6h-17.8v2.5" fill="none" stroke="#0e0e0e" stroke-width=".25"/>
<circle cx="175.2" cy="135.6" r=".51" fill="#0e0e0e"/>
<circle cx="175.2" cy="135.6" r=".51" fill="none" stroke="#0e0e0e" stroke-width=".21"/>
<circle cx="182.9" cy="135.6" r=".51" fill="#0e0e0e"/>
<circle cx="182.9" cy="135.6" r=".51" fill="none" stroke="#0e0e0e" stroke-width=".21"/>
<path d="M170.1 99.9v20.4h-2.5" fill="none" stroke="#0e0e0e" stroke-width=".25"/>
<circle cx="170.1" cy="120.3" r=".51" fill="#0e0e0e"/>
<circle cx="170.1" cy="120.3" r=".51" fill="none" stroke="#0e0e0e" stroke-width=".21"/>
<path d="M170.1 120.3h5.1" fill="none" stroke="#0e0e0e" stroke-width=".25"/>
<circle cx="170.1" cy="120.3" r=".51" fill="#0e0e0e"/>
<circle cx="170.1" cy="120.3" r=".51" fill="none" stroke="#0e0e0e" stroke-width=".21"/>
<path d="M181.3 120.3h4.1" fill="none" stroke="#0e0e0e" stroke-width=".25"/>
<circle cx="182.9" cy="120.3" r=".51" fill="#0e0e0e"/>
<circle cx="182.9" cy="120.3" r=".51" fill="none" stroke="#0e0e0e" stroke-width=".21"/>
<path d="M185.4 107.6h-2.5v12.7M182.9 125.4h2.5" fill="none" stroke="#0e0e0e" stroke-width=".25"/>
<circle cx="182.9" cy="120.3" r=".51" fill="#0e0e0e"/>
<circle cx="182.9" cy="120.3" r=".51" fill="none" stroke="#0e0e0e" stroke-width=".21"/>
<path d="M195.6 107.6h5.1v15.2h-2.6" fill="none" stroke="#0e0e0e" stroke-width=".25"/>
<circle cx="200.7" cy="122.8" r=".51" fill="#0e0e0e"/>
<circle cx="200.7" cy="122.8" r=".51" fill="none" stroke="#0e0e0e" stroke-width=".21"/>
<path d="M206.8 122.8h1.5M226.1 161h-12.7v2.5" fill="none" stroke="#0e0e0e" stroke-width=".25"/>
<circle cx="213.4" cy="161" r=".51" fill="#0e0e0e"/>
<circle cx="213.4" cy="161" r=".51" fill="none" stroke="#0e0e0e" stroke-width=".21"/>
<path d="M218.5 122.8h2.5v2.6M213.4 158.5h2.6" fill="none" stroke="#0e0e0e" stroke-width=".25"/>
<circle cx="221" cy="122.8" r=".51" fill="#0e0e0e"/>
<circle cx="221" cy="122.8" r=".51" fill="none" stroke="#0e0e0e" stroke-width=".21"/>
<path d="M221 122.8h5.1" fill="none" stroke="#0e0e0e" stroke-width=".25"/>
<circle cx="221" cy="122.8" r=".51" fill="#0e0e0e"/>
<circle cx="221" cy="122.8" r=".51" fill="none" stroke="#0e0e0e" stroke-width=".21"/>
<path d="M129.4 33.8v10.1" fill="none" stroke="#0e0e0e" stroke-width=".25"/>
<circle cx="129.4" cy="43.9" r=".51" fill="#0e0e0e"/>
<circle cx="129.4" cy="43.9" r=".51" fill="none" stroke="#0e0e0e" stroke-width=".21"/>
<path d="M143.4 115.2v10.2" fill="none" stroke="#0e0e0e" stroke-width=".25"/>
<circle cx="143.4" cy="120.3" r=".51" fill="#0e0e0e"/>
<circle cx="143.4" cy="120.3" r=".51" fill="none" stroke="#0e0e0e" stroke-width=".21"/>
<path d="M165.1 46.5v2.5M165.1 55.1v4.1M160 79.6v2.5" fill="none" stroke="#0e0e0e" stroke-width=".25"/>
<circle cx="165" cy="46.5" r=".51" fill="#0e0e0e"/>
<circle cx="165" cy="46.5" r=".51" fill="none" stroke="#0e0e0e" stroke-width=".21"/>
<path d="M177.8 46.5v2.5M177.8 59.2v1" fill="none" stroke="#0e0e0e" stroke-width=".25"/>
<circle cx="177.8" cy="46.5" r=".51" fill="#0e0e0e"/>
<circle cx="177.8" cy="46.5" r=".51" fill="none" stroke="#0e0e0e" stroke-width=".21"/>
<path d="M185.4 59.2v1M218.5 49v12.7M231.2 54.1v2.6M236.3 54.1v7.6" fill="none" stroke="#0e0e0e" stroke-width=".25"/>
<g font-size="2.3">
<text x="37.9" y="11.6">1</text>
<text x="110.9" y="11.6">2</text>
<text x="184.1" y="11.6">3</text>
<text x="257.2" y="11.6">4</text>
<text x="3.9" y="33.2">A</text>
<text x="95.8" y="33.2">1</text>
<text x="95.8" y="35.8">4</text>
<text x="291.5" y="33.2">A</text>
<text x="95.8" y="43.4">2</text>
<text x="95.8" y="46">5</text>
<text x="121.2" y="44.9" transform="rotate(-180 121.2 44.9)">+</text>
<text x="135.5" y="44.4">-</text>
<text x="135.3" y="49.8">+</text>
<text x="232" y="48.5" transform="rotate(-90 232 48.5)">VCC</text>
<text x="237.1" y="48.5" transform="rotate(-90 237.1 48.5)">GND</text>
<text x="4" y="81.6">B</text>
<text x="100.9" y="81.6">1</text>
<text x="291.6" y="81.6">B</text>
<text x="100.9" y="84.2">3</text>
<text x="100.9" y="86.7">2</text>
<text x="177.2" y="121.2" transform="rotate(-180 177.2 121.2)">+</text>
<text x="189" y="120.8">-</text>
<text x="4" y="130">C</text>
<text x="188.7" y="126.2">+</text>
<text x="291.5" y="130">C</text>
<text x="100.9" y="135">1</text>
<text x="100.9" y="137.6">3</text>
<text x="100.9" y="140.1">2</text>
<text x="210.4" y="157.9">1</text>
<text x="210.4" y="160.5">3</text>
<text x="128.9" y="164" transform="rotate(-90 128.9 164)">1</text>
<text x="210.4" y="163">2</text>
<text x="3.9" y="178.3">D</text>
<text x="128.9" y="174.2" transform="rotate(-90 128.9 174.2)">3</text>
<text x="201.9" y="178.3">Title</text>
<text x="291.5" y="178.3">D</text>
<text x="201.9" y="185.9">Size</text>
<text x="214.7" y="185.9">Number</text>
<text x="265.5" y="185.9">Revision</text>
<text x="203.2" y="189.7">A4</text>
<text x="201.9" y="193.6">Date:</text>
<text x="201.9" y="196.1">File:</text>
<text x="213.4" y="193.6">5.29.2021</text>
<text x="213.4" y="196.1">D:\SchProj\..\Main.SchDoc</text>
<text x="252.8" y="193.6">Sheet</text>
<text x="252.9" y="196.1">Drawn By:</text>
<text x="259.7" y="193.6">of</text>
<text x="37.9" y="199.9">1</text>
<text x="110.9" y="199.9">2</text>
<text x="184.1" y="199.9">3</text>
<text x="257.2" y="199.9">4</text>
</g>
<g font-size="2.3" fill="#0e0e0e">
<text x="78.3" y="30.4">J1</text>
<text x="131.7" y="32">R6</text>
<text x="120" y="40.6">C8</text>
<text x="131.7" y="37">1M</text>
<text x="106.3" y="42.2">R1</text>
<text x="106.3" y="47.2">4.7k</text>
<text x="145.2" y="43.2">U1</text>
<text x="152.1" y="43.2">C10</text>
<text x="228.6" y="42.2">J5</text>
<text x="78.3" y="51.3">SJ-63072J</text>
<text x="107.8" y="50.8">C1</text>
<text x="119" y="52.3">R4</text>
<text x="120" y="49">0.05uF</text>
<text x="152.1" y="51.3">1uF</text>
<text x="167.9" y="53.3">C11</text>
<text x="107.8" y="58.9">0.01uF</text>
<text x="119" y="57.4">10k</text>
<text x="133.2" y="58.4">R7GND</text>
<text x="167.9" y="55.9">0.001uF</text>
<text x="179.8" y="57.1">D1</text>
<text x="187.5" y="57.1">D2</text>
<text x="228.6" y="56.6">Power</text>
<text x="133.2" y="61">1M</text>
<text x="96.1" y="67.6">PR1</text>
<text x="96.1" y="70.1">pot. 100k</text>
<text x="125.6" y="68.6">R5</text>
<text x="125.6" y="71.2">1M</text>
<text x="133.2" y="68.6">R8</text>
<text x="133.2" y="71.2">1M</text>
<text x="164.3" y="71.2">PR9</text>
<text x="142.4" y="75.2">C9</text>
<text x="142.4" y="77.8">1uF</text>
<text x="164.3" y="73.7">pot. 100k</text>
<text x="78.3" y="78.8">J2</text>
<text x="116.4" y="81.3">C2</text>
<text x="110.3" y="89">R2</text>
<text x="116.4" y="89.5">22nF</text>
<text x="133.7" y="89">PR6</text>
<text x="78.3" y="92">SJ1-3523NG</text>
<text x="110.3" y="91.5">100k</text>
<text x="116.4" y="94.1">C3</text>
<text x="133.7" y="91.5">pot. 50K</text>
<text x="171.4" y="94.1">R10</text>
<text x="133.7" y="99.1">PR2</text>
<text x="133.7" y="101.7">pot. 50K</text>
<text x="171.4" y="96.6">4.7k</text>
<text x="116.4" y="102.2">22nF</text>
<text x="116.4" y="104.3">C4</text>
<text x="147.7" y="106.8">PR8A</text>
<text x="187.7" y="105.8">R14</text>
<text x="116.4" y="112.4">22nF</text>
<text x="147.7" y="109.3">pot. 1M</text>
<text x="187.7" y="110.9">10k</text>
<text x="159.7" y="118.5">R9</text>
<text x="176" y="117">C13</text>
<text x="198.6" y="119.5">U2 C14</text>
<text x="129.2" y="123.6">PR3</text>
<text x="159.7" y="123.6">4.7k</text>
<text x="176" y="125.4">0.05uF</text>
<text x="210.6" y="121">R15</text>
<text x="129.2" y="126.2">pot. 50K</text>
<text x="147.7" y="127.2">PR8B</text>
<text x="147.7" y="129.7">pot. 1M</text>
<text x="184.1" y="129.7">R12</text>
<text x="202.9" y="127.7">1uF</text>
<text x="210.6" y="126.2">10k</text>
<text x="223.8" y="129.7">C15</text>
<text x="78.3" y="132.2">J3</text>
<text x="116.4" y="134.8">C5</text>
<text x="184.1" y="132.2">1M</text>
<text x="223.8" y="132.2">0.001uF</text>
<text x="110.3" y="142.4">R3</text>
<text x="116.4" y="142.9">22nF</text>
<text x="133.7" y="142.4">PR7</text>
<text x="167.9" y="142.4">C12</text>
<text x="176.5" y="139.9">R11</text>
<text x="176.5" y="142.4">1M</text>
<text x="184.1" y="139.9">R13</text>
<text x="184.1" y="142.4">1M</text>
<text x="78.3" y="145.5">SJ1-3523NG</text>
<text x="110.3" y="144.9">100k</text>
<text x="116.4" y="147.5">C6</text>
<text x="133.7" y="144.9">pot. 50K</text>
<text x="167.9" y="144.9">1uF</text>
<text x="116.4" y="155.7">22nF</text>
<text x="134.5" y="152.9">PR4</text>
<text x="134.5" y="155.4">pot. 50K</text>
<text x="187.7" y="155.2">J4</text>
<text x="116.4" y="157.7">C7</text>
<text x="116.4" y="165.8">22nF</text>
<text x="133.7" y="165.3">PR5</text>
<text x="133.7" y="167.9">pot. 50K</text>
<text x="187.7" y="168.4">SJ1-3523NG</text>
</g>
<g font-size="2.3" fill="#262626">
<text x="104" y="34.5">GND</text>
<text x="136" y="38.3">VCC</text>
<text x="219.3" y="46.5" transform="rotate(-90 219.3 46.5)">GND</text>
<text x="228.9" y="61.3">VCC</text>
<text x="162.6" y="66.3">GND</text>
<text x="175.3" y="66.3">GND</text>
<text x="183" y="66.3">GND</text>
<text x="216" y="68.9">GND</text>
<text x="233.8" y="68.9">GND</text>
<text x="109.1" y="76.5">GND</text>
<text x="106.5" y="82.9">GND</text>
<text x="121.9" y="81.6">GND</text>
<text x="129.6" y="79">VCC</text>
<text x="137.2" y="84.2">GND</text>
<text x="157.5" y="89.2">GND</text>
<text x="189.4" y="114.7">VCC</text>
<text x="150.3" y="121">GND</text>
<text x="228.6" y="123.6">OUT</text>
<text x="106.5" y="136.3">GND</text>
<text x="189.3" y="135">GND</text>
<text x="218.6" y="138.6">GND</text>
<text x="162.6" y="151.3">GND</text>
<text x="172.8" y="152.9">GND</text>
<text x="180.5" y="150.3">VCC</text>
<text x="218.5" y="159.2">GND</text>
<text x="228.6" y="161.8">OUT</text>
<text x="127" y="180.8">GND</text>
</g>
</svg>
